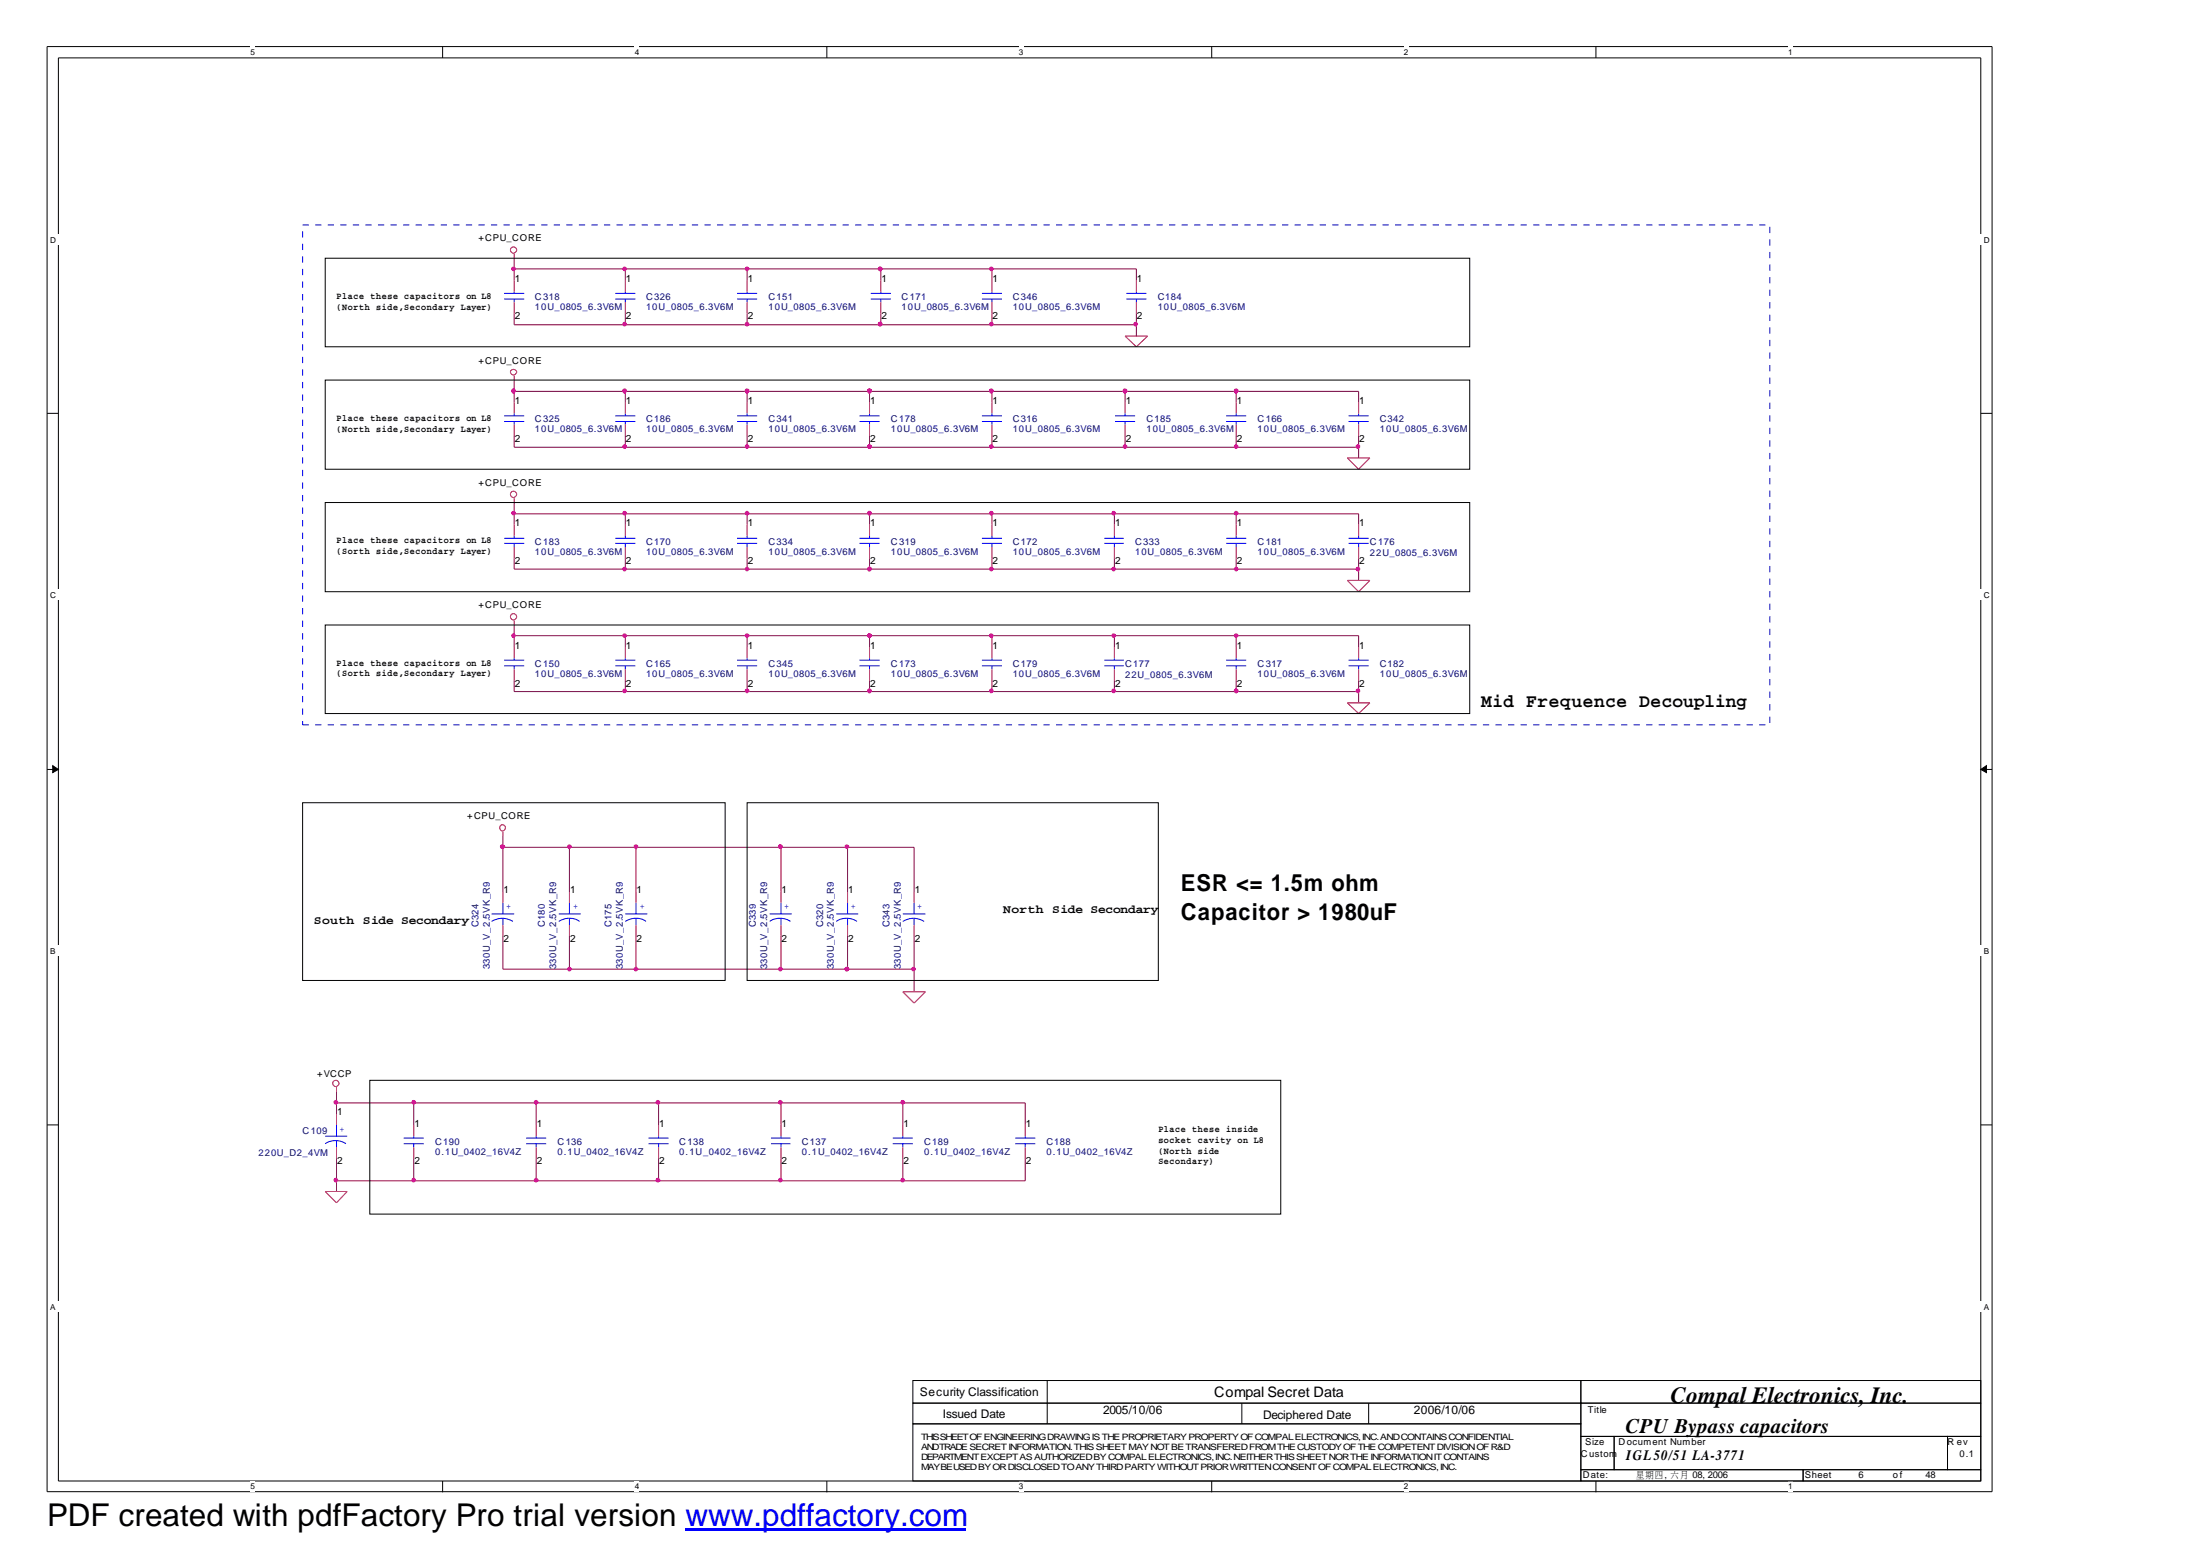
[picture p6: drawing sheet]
<svg xmlns="http://www.w3.org/2000/svg" width="297mm" height="210mm" viewBox="0 0 297 210" stroke-linecap="round" stroke-linejoin="round" font-family="sans-serif">
<path d="M6.3 6.3h262.3v194.8h-262.3zM7.9 7.8h259.2v191.9h-259.2z" fill="none" stroke="#000" stroke-width=".13"/>
<g fill="#fff">
<path d="M33.8 6.3h.6v1.3h-.6z"/>
<path d="M33.8 199.7h.6v1.3h-.6z"/>
</g>
<path d="M59.7 6.3v1.5M59.7 199.7v1.5" fill="none" stroke="#000" stroke-width=".13"/>
<g fill="#fff">
<path d="M85.6 6.3h.6v1.3h-.6z"/>
<path d="M85.6 199.7h.6v1.3h-.6z"/>
</g>
<path d="M111.5 6.3v1.5M111.5 199.7v1.5" fill="none" stroke="#000" stroke-width=".13"/>
<g fill="#fff">
<path d="M137.4 6.3h.6v1.3h-.6z"/>
<path d="M137.4 199.7h.6v1.3h-.6z"/>
</g>
<path d="M163.4 6.3v1.5M163.4 199.7v1.5" fill="none" stroke="#000" stroke-width=".13"/>
<g fill="#fff">
<path d="M189.3 6.3h.6v1.3h-.6z"/>
<path d="M189.3 199.7h.6v1.3h-.6z"/>
</g>
<path d="M215.2 6.3v1.5M215.2 199.7v1.5" fill="none" stroke="#000" stroke-width=".13"/>
<g fill="#fff">
<path d="M241.1 6.3h.6v1.3h-.6z"/>
<path d="M241.1 199.7h.6v1.3h-.6z"/>
<path d="M6.8 31.6h261.5v1.3h-261.5z"/>
<path d="M6.8 79.5h261.5v1.4h-261.5z"/>
</g>
<path d="M6.3 55.7h1.6M267.1 55.7h1.5" fill="none" stroke="#000" stroke-width=".13"/>
<path d="M6.8 127.5h261.5v1.4h-261.5z" fill="#fff"/>
<path d="M6.3 103.7h1.6M267.1 103.7h1.5" fill="none" stroke="#000" stroke-width=".13"/>
<g fill="#000" stroke="#000" stroke-width=".13">
<path d="M7.1 103.2l.8 .5-.8 .5z" fill-rule="evenodd"/>
<path d="M267.1 103.7l.8-.5v1z" fill-rule="evenodd"/>
</g>
<path d="M6.8 175.4h261.5v1.4h-261.5z" fill="#fff"/>
<g fill="none" stroke="#000" stroke-width=".13">
<path d="M43.9 34.8h154.3v12h-154.3zM43.9 51.2h154.3v12.1h-154.3zM43.9 67.7h154.3v12.1h-154.3zM43.9 84.3h154.3v11.9h-154.3zM40.8 108.2h57v24h-57zM100.8 108.2h55.4v24h-55.4zM6.3 151.7h1.6M49.9 145.6h122.8v18.1h-122.8zM267.1 151.7h1.5M123.1 186.1h90.1v3.1h-90.1zM123.1 189.2h90.1v2.8h-90.1zM123.1 192h90.1v7.7h-90.1z"/>
<path d="M141.2 186.1v5.9M167.5 189.2v2.8M184.6 189.2v2.8M213.2 186.1h53.9v3.1h-53.9zM213.2 189.2h53.9v4.4h-53.9zM213.2 193.6h4.5v4.5h-4.5zM213.2 198.1h30v1.6h-30zM217.7 193.6h44.9v4.5h-44.9zM243.2 198.1h23.9v1.6h-23.9zM262.6 193.6h4.5v4.5h-4.5z"/>
</g>
<g fill="none" stroke="#800040" stroke-width=".13">
<path d="M69.3 34.8v3M69.3 36.3h83.9v1.5M84.3 36.3v1.5M100.8 36.3v1.5M118.8 36.3v1.5M133.8 36.3v1.5M69.3 42.3v1.5h83.9M69.3 51.2v3.1M69.3 58.8v1.5h113.9M69.3 52.8h113.9v1.5M84.3 42.3v1.5M84.3 52.8v1.5"/>
<path d="M84.3 58.8v1.5M100.8 42.3v1.5M100.8 52.8v1.5M100.8 58.8v1.5M117.3 52.8v1.5M117.3 58.8v1.5M118.8 42.3v1.5M133.8 42.3v1.5M133.8 52.8v1.5M133.8 58.8v1.5M151.7 52.8v1.5M151.7 58.8v1.5"/>
<path d="M153.2 42.3v3M166.7 52.8v1.5M166.7 58.8v1.5M183.2 58.8v2.9M69.3 67.7v3M69.3 75.3v1.4h113.9M69.3 69.3h113.9v1.4M84.3 69.3v1.4M84.3 75.3v1.4M100.8 69.3v1.4M100.8 75.3v1.4M117.3 69.3v1.4"/>
<path d="M117.3 75.3v1.4M133.8 69.3v1.4M133.8 75.3v1.4M150.3 69.3v1.4M150.3 75.3v1.4M166.7 69.3v1.4M166.7 75.3v1.4M183.2 75.3v2.9M69.3 84.3v2.9M69.3 91.7v1.5h113.9M69.3 85.7h113.9v1.5M84.3 85.7v1.5"/>
<path d="M84.3 91.7v1.5M100.8 85.7v1.5M100.8 91.7v1.5M117.3 85.7v1.5M117.3 91.7v1.5M133.8 85.7v1.5M133.8 91.7v1.5M150.3 85.7v1.5M150.3 91.7v1.5M166.7 85.7v1.5M166.7 91.7v1.5M183.2 91.7v3.1"/>
<path d="M67.8 114.2h55.5v6M67.8 112.7v7.5M76.8 114.2v6M85.8 114.2v6M105.3 114.2v6M114.3 114.2v6M67.8 126.2v4.5h55.5M76.8 126.2v4.5M85.8 126.2v4.5M105.3 126.2v4.5M114.3 126.2v4.5M123.3 126.2v7.5"/>
<path d="M45.4 148.7h92.9v3M45.4 147.2v3M45.4 156.1v4.5M55.8 148.7v3M55.8 156.1v3.1M72.3 148.7v3M72.3 156.1v3.1M88.8 148.7v3M88.8 156.1v3.1M105.3 148.7v3M105.3 156.1v3.1M121.8 148.7v3"/>
<path d="M121.8 156.1v3.1M138.3 156.1v3.1h-92.9"/>
</g>
<g fill="none" stroke="#f00" stroke-width=".13">
<path d="M69.3 34.2v.6M69.3 37.8v1.5M84.3 37.8v1.5M100.8 37.8v1.5M118.8 37.8v1.5M133.8 37.8v1.5M153.2 37.8v1.5M69.3 40.7v1.6M69.3 50.6v.6M69.3 54.3v1.4M69.3 57.2v1.6M84.3 40.7v1.6"/>
<path d="M84.3 54.3v1.4M84.3 57.2v1.6M100.8 40.7v1.6M100.8 54.3v1.4M100.8 57.2v1.6M117.3 54.3v1.4M117.3 57.2v1.6M118.8 40.7v1.6M133.8 40.7v1.6M133.8 54.3v1.4M133.8 57.2v1.6M151.7 45.3h3.1l-1.6 1.5z"/>
<path d="M151.7 54.3v1.4M151.7 57.2v1.6M153.2 40.7v1.6M166.7 54.3v1.4M166.7 57.2v1.6M183.2 54.3v1.4M183.2 57.2v1.6M69.3 67.2v.5M69.3 70.7v1.5M69.3 73.8v1.5M84.3 70.7v1.5M84.3 73.8v1.5"/>
<path d="M100.8 70.7v1.5M100.8 73.8v1.5M117.3 70.7v1.5M117.3 73.8v1.5M133.8 70.7v1.5M133.8 73.8v1.5M150.3 70.7v1.5M150.3 73.8v1.5M166.7 70.7v1.5M166.7 73.8v1.5M181.7 78.2h3l-1.5 1.6zM181.7 61.7h3l-1.5 1.6z"/>
<path d="M183.2 70.7v1.5M183.2 73.8v1.5M69.3 83.7v.6M69.3 87.2v1.5M69.3 90.3v1.4M84.3 87.2v1.5M84.3 90.3v1.4M100.8 87.2v1.5M100.8 90.3v1.4M117.3 87.2v1.5M117.3 90.3v1.4M133.8 87.2v1.5"/>
<path d="M133.8 90.3v1.4M150.3 87.2v1.5M150.3 90.3v1.4M166.7 87.2v1.5M166.7 90.3v1.4M181.7 94.8h3l-1.5 1.4zM183.2 87.2v1.5M183.2 90.3v1.4M67.8 112.1v.6M67.8 120.2v1.5M67.8 124.7v1.5M76.8 120.2v1.5"/>
<path d="M76.8 124.7v1.5M85.8 120.2v1.5M85.8 124.7v1.5M105.3 120.2v1.5M105.3 124.7v1.5M114.3 120.2v1.5M114.3 124.7v1.5M121.8 133.7h3l-1.5 1.5zM123.3 120.2v1.5M123.3 124.7v1.5M45.4 146.6v.6M45.4 150.2v1.5"/>
<path d="M45.4 154.7v1.4M55.8 151.7v1.5M55.8 154.7v1.4M72.3 151.7v1.5M72.3 154.7v1.4M88.8 151.7v1.5M88.8 154.7v1.4M105.3 151.7v1.5M105.3 154.7v1.4M121.8 151.7v1.5M121.8 154.7v1.4M138.3 151.7v1.5"/>
<path d="M138.3 154.7v1.4M43.9 160.6h2.9l-1.4 1.6z"/>
<circle cx="69.3" cy="33.7" r=".42"/>
<circle cx="69.3" cy="50.2" r=".4"/>
<circle cx="69.3" cy="66.6" r=".42"/>
<circle cx="69.3" cy="83.1" r=".42"/>
<circle cx="67.8" cy="111.6" r=".4"/>
<circle cx="45.3" cy="146.1" r=".42"/>
</g>
<path d="M40.8 30.3h197.9v67.4h-197.9z" fill="none" stroke="#00f" stroke-width=".13" stroke-dasharray=".8" stroke-linecap="butt"/>
<g fill="none" stroke="#00f" stroke-width=".13">
<path d="M68 39.6h2.7M69.3 39.3v.3M83 39.6h2.7M84.3 39.3v.3M99.4 39.6h2.7M100.8 39.3v.3M117.4 39.6h2.7M118.8 39.3v.3M132.4 39.6h2.7M133.8 39.3v.3M151.9 39.6h2.7M153.2 39.3v.3"/>
<path d="M68 40.3h2.7M68 56.8h2.7M68 56.1h2.7M69.3 40.3v.4M69.3 55.7v.4M69.3 56.8v.4M83 40.3h2.7M83 56.8h2.7M83 56.1h2.7M84.3 40.3v.4M84.3 55.7v.4M84.3 56.8v.4"/>
<path d="M99.4 40.3h2.7M99.4 56.8h2.7M99.4 56.1h2.7M100.8 40.3v.4M100.8 55.7v.4M100.8 56.8v.4M115.9 56.8h2.7M115.9 56.1h2.7M117.3 55.7v.4M117.3 56.8v.4M117.4 40.3h2.7M118.8 40.3v.4"/>
<path d="M132.4 40.3h2.7M132.4 56.8h2.7M132.4 56.1h2.7M133.8 40.3v.4M133.8 55.7v.4M133.8 56.8v.4M150.4 56.8h2.7M150.4 56.1h2.7M151.7 55.7v.4M151.7 56.8v.4M151.9 40.3h2.7M153.2 40.3v.4"/>
<path d="M165.4 56.8h2.7M165.4 56.1h2.7M166.7 55.7v.4M166.7 56.8v.4M181.9 56.8h2.7M181.9 56.1h2.7M183.2 55.7v.4M183.2 56.8v.4M68 73.3h2.7M68 72.6h2.7M69.3 72.2v.4M69.3 73.3v.5"/>
<path d="M83 73.3h2.7M83 72.6h2.7M84.3 72.2v.4M84.3 73.3v.5M99.4 73.3h2.7M99.4 72.6h2.7M100.8 72.2v.4M100.8 73.3v.5M115.9 73.3h2.7M115.9 72.6h2.7M117.3 72.2v.4M117.3 73.3v.5"/>
<path d="M132.4 73.3h2.7M132.4 72.6h2.7M133.8 72.2v.4M133.8 73.3v.5M148.9 73.3h2.7M148.9 72.6h2.7M150.3 72.2v.4M150.3 73.3v.5M165.4 73.3h2.7M165.4 72.6h2.7M166.7 72.2v.4M166.7 73.3v.5"/>
<path d="M181.9 73.3h2.7M181.9 72.6h2.7M183.2 72.2v.4M183.2 73.3v.5M68 89.8h2.7M68 89h2.7M69.3 88.7v.3M69.3 89.8v.5M83 89.8h2.7M83 89h2.7M84.3 88.7v.3M84.3 89.8v.5"/>
<path d="M99.4 89.8h2.7M99.4 89h2.7M100.8 88.7v.3M100.8 89.8v.5M115.9 89.8h2.7M115.9 89h2.7M117.3 88.7v.3M117.3 89.8v.5M132.4 89.8h2.7M132.4 89h2.7M133.8 88.7v.3M133.8 89.8v.5"/>
<path d="M148.9 89.8h2.7M148.9 89h2.7M150.3 88.7v.3M150.3 89.8v.5M165.4 89.8h2.7M165.4 89h2.7M166.7 88.7v.3M166.7 89.8v.5M181.9 89.8h2.7M181.9 89h2.7M183.2 88.7v.3M183.2 89.8v.5"/>
<path d="M66.3 124.2a2.66 2.66 0 0 1 2.9 0M66.3 123.2h3M67.8 121.7v1.5M67.8 123.8v.9M75.4 124.2a2.52 2.52 0 0 1 2.7 0M75.4 123.2h2.9M76.8 121.7v1.5M76.8 123.8v.9M84.3 124.2a2.52 2.52 0 0 1 2.8 0M84.3 123.2h3M85.8 121.7v1.5M85.8 123.8v.9"/>
<path d="M103.8 124.2a2.51 2.51 0 0 1 2.8 0M103.8 123.2h3M105.3 121.7v1.5M105.3 123.8v.9M112.8 124.2a2.51 2.51 0 0 1 2.8 0M112.8 123.2h2.9M114.3 121.7v1.5M114.3 123.8v.9M121.8 124.2a2.66 2.66 0 0 1 2.8 0M121.8 123.2h3M123.3 121.7v1.5M123.3 123.8v.9"/>
<path d="M43.9 154.2a2.51 2.51 0 0 1 2.8 0M43.9 153.2h2.9M45.4 151.7v1.5M45.4 153.8v.9M54.4 154.2h2.7M54.4 153.4h2.7M55.8 153.2v.2M55.8 154.2v.5M71 154.2h2.7M71 153.4h2.7M72.3 153.2v.2M72.3 154.2v.5"/>
<path d="M87.5 154.2h2.7M87.5 153.4h2.7M88.8 153.2v.2M88.8 154.2v.5M104 154.2h2.6M104 153.4h2.6M105.3 153.2v.2M105.3 154.2v.5M120.4 154.2h2.7M120.4 153.4h2.7M121.8 153.2v.2M121.8 154.2v.5"/>
<path d="M136.9 154.2h2.7M136.9 153.4h2.7M138.3 153.2v.2M138.3 154.2v.5"/>
</g>
<g fill="#f0f" stroke="#f0f" stroke-width=".13">
<path d="M67.5 114a.29 .29 0 0 1 .4-.1 .29 .29 0 0 1 .1 .3l-.3 .2-.2-.1z" fill-rule="evenodd"/>
<path d="M76.7 113.9l.3 .1v.1l-.2 .3-.3-.3z" fill-rule="evenodd"/>
<path d="M121.5 148.5l.3-.1 .2 .2-.2 .3-.2-.1z" fill-rule="evenodd"/>
<path d="M72.1 148.5l.2-.1 .3 .2-.3 .3-.2-.1z" fill-rule="evenodd"/>
<path d="M88.5 148.5l.2-.1 .3 .2-.3 .3-.2-.1z" fill-rule="evenodd"/>
<path d="M45.2 148.4h.3l.1 .2-.3 .3-.3-.3z" fill-rule="evenodd"/>
<path d="M55.6 148.5l.2-.1 .2 .2-.2 .3-.2-.1z" fill-rule="evenodd"/>
<path d="M105 148.5l.2-.1 .3 .2-.3 .3-.1-.1z" fill-rule="evenodd"/>
<path d="M105.1 158.9h.3l.1 .2-.3 .3-.2-.3z" fill-rule="evenodd"/>
<path d="M150 93l.2-.1 .3 .2-.3 .3-.2-.1z" fill-rule="evenodd"/>
<path d="M117 76.6l.3-.1 .2 .2-.2 .3-.2-.1z" fill-rule="evenodd"/>
<path d="M76.7 130.4l.3 .1v.2l-.2 .2-.3-.2z" fill-rule="evenodd"/>
<path d="M105.1 130.4l.3 .1 .1 .2-.3 .2-.2-.2z" fill-rule="evenodd"/>
<path d="M117 85.6l.3-.2 .2 .3-.2 .3-.2-.1z" fill-rule="evenodd"/>
<path d="M84.1 60h.3l.1 .2-.3 .3-.2-.3z" fill-rule="evenodd"/>
<path d="M118.5 43.6l.2-.2 .3 .3-.3 .3-.2-.1z" fill-rule="evenodd"/>
<path d="M151.5 60.1l.2-.1 .3 .2-.3 .3-.2-.1z" fill-rule="evenodd"/>
<path d="M117 69l.3-.1 .2 .3-.2 .2-.2-.1z" fill-rule="evenodd"/>
<path d="M100.6 69h.3l.1 .2-.2 .2-.3-.2z" fill-rule="evenodd"/>
<path d="M117 69l.3-.1 .2 .3-.2 .2-.2-.1z" fill-rule="evenodd"/>
<path d="M133.5 69l.2-.1 .2 .3-.2 .2-.2-.1z" fill-rule="evenodd"/>
<path d="M88.6 158.9h.3l.1 .2-.3 .3-.2-.3z" fill-rule="evenodd"/>
<path d="M69 36.1l.3-.1 .2 .3-.2 .2-.2-.1z" fill-rule="evenodd"/>
<path d="M84 36.1l.2-.1 .3 .3-.3 .2-.1-.1z" fill-rule="evenodd"/>
<path d="M117 93l.3-.1 .2 .2-.2 .3-.2-.1z" fill-rule="evenodd"/>
<path d="M150 85.6l.2-.2 .3 .3-.3 .3-.2-.1z" fill-rule="evenodd"/>
<path d="M84 76.6l.2-.1 .3 .2-.3 .3-.1-.1z" fill-rule="evenodd"/>
<path d="M69.1 69h.3l.1 .2-.2 .2-.3-.2z" fill-rule="evenodd"/>
<path d="M84.1 69h.3l.1 .2-.3 .2-.2-.2z" fill-rule="evenodd"/>
<path d="M117 60.1l.3-.1 .2 .2-.2 .3-.2-.1z" fill-rule="evenodd"/>
<path d="M133.5 36.1l.2-.1 .2 .3-.2 .2-.2-.1z" fill-rule="evenodd"/>
<path d="M118.5 36.1l.2-.1 .3 .3-.3 .2-.2-.1z" fill-rule="evenodd"/>
<path d="M118.5 43.6l.2-.2 .3 .3-.3 .3-.2-.1z" fill-rule="evenodd"/>
<path d="M133.5 43.6l.2-.2 .2 .3-.2 .3-.2-.1z" fill-rule="evenodd"/>
<path d="M72.2 158.9h.3l.1 .2-.3 .3-.2-.3z" fill-rule="evenodd"/>
<path d="M85.5 114l.3-.1 .2 .2-.2 .3-.2-.1z" fill-rule="evenodd"/>
<path d="M150.1 69h.3l.1 .2-.3 .2-.3-.2z" fill-rule="evenodd"/>
<path d="M117 93l.3-.1 .2 .2-.2 .3-.2-.1z" fill-rule="evenodd"/>
<path d="M133.5 93l.2-.1 .2 .2-.2 .3-.2-.1z" fill-rule="evenodd"/>
<path d="M69 85.6l.3-.2 .2 .3-.2 .3-.2-.1z" fill-rule="evenodd"/>
<path d="M84 85.6l.2-.2 .3 .3-.3 .3-.1-.1z" fill-rule="evenodd"/>
<path d="M45.2 158.9h.3l.1 .2-.3 .3-.3-.3z" fill-rule="evenodd"/>
<path d="M55.7 158.9h.3v.2l-.2 .3-.3-.3z" fill-rule="evenodd"/>
<path d="M114.1 130.4l.3 .1 .1 .2-.3 .2-.2-.2z" fill-rule="evenodd"/>
<path d="M118.5 36.1l.2-.1 .3 .3-.3 .2-.2-.1z" fill-rule="evenodd"/>
<path d="M84 93l.2-.1 .3 .2-.3 .3-.1-.1z" fill-rule="evenodd"/>
<path d="M183 60h.3l.1 .2-.3 .3-.2-.3z" fill-rule="evenodd"/>
<path d="M117 85.6l.3-.2 .2 .3-.2 .3-.2-.1z" fill-rule="evenodd"/>
<path d="M133.5 85.6l.2-.2 .2 .3-.2 .3-.2-.1z" fill-rule="evenodd"/>
<path d="M121.5 159l.3-.2 .2 .3-.2 .3-.2-.1z" fill-rule="evenodd"/>
<path d="M117 76.6l.3-.1 .2 .2-.2 .3-.2-.1z" fill-rule="evenodd"/>
<path d="M117 60.1l.3-.1 .2 .2-.2 .3-.2-.1z" fill-rule="evenodd"/>
<path d="M133.5 60.1l.2-.1 .2 .2-.2 .3-.2-.1z" fill-rule="evenodd"/>
<path d="M100.5 36.1l.3-.1 .2 .3-.2 .2-.2-.1z" fill-rule="evenodd"/>
<path d="M100.5 85.6l.3-.2 .2 .3-.2 .3-.2-.1z" fill-rule="evenodd"/>
<path d="M114.1 130.4l.3 .1 .1 .2-.3 .2-.2-.2z" fill-rule="evenodd"/>
<path d="M123 130.4l.3 .1 .1 .2-.2 .2-.3-.2z" fill-rule="evenodd"/>
<path d="M133.5 76.6l.2-.1 .2 .2-.2 .3-.2-.1z" fill-rule="evenodd"/>
<path d="M150 76.6l.2-.1 .3 .2-.3 .3-.2-.1z" fill-rule="evenodd"/>
<path d="M105 114l.2-.1 .3 .2-.3 .3-.1-.1z" fill-rule="evenodd"/>
<path d="M114 114l.2-.1 .3 .2-.3 .3-.2-.1z" fill-rule="evenodd"/>
<path d="M84 43.6l.2-.2 .3 .3-.3 .3-.1-.1z" fill-rule="evenodd"/>
<path d="M85.5 130.5l.3-.1 .2 .3-.2 .2-.2-.1z" fill-rule="evenodd"/>
<path d="M166.6 60h.3l.1 .2-.3 .3-.2-.3z" fill-rule="evenodd"/>
<path d="M100.5 43.6l.3-.2 .2 .3-.2 .3-.2-.1z" fill-rule="evenodd"/>
<path d="M100.5 93l.3-.1 .2 .2-.2 .3-.2-.1z" fill-rule="evenodd"/>
<path d="M100.6 60h.3l.1 .2-.2 .3-.3-.3z" fill-rule="evenodd"/>
<path d="M100.5 76.6l.3-.1 .2 .2-.2 .3-.2-.1z" fill-rule="evenodd"/>
<path d="M166.6 69h.3l.1 .2-.3 .2-.2-.2z" fill-rule="evenodd"/>
<path d="M166.5 76.6l.2-.1 .3 .2-.3 .3-.2-.1z" fill-rule="evenodd"/>
<path d="M183 76.5h.3l.1 .2-.3 .3-.2-.3z" fill-rule="evenodd"/>
<path d="M166.5 85.6l.2-.2 .3 .3-.3 .3-.2-.1z" fill-rule="evenodd"/>
<path d="M166.5 93l.2-.1 .3 .2-.3 .3-.2-.1z" fill-rule="evenodd"/>
<path d="M183 92.9l.3 .1 .1 .1-.3 .3-.2-.3z" fill-rule="evenodd"/>
<path d="M166.5 93l.2-.1 .3 .2-.3 .3-.2-.1z" fill-rule="evenodd"/>
<path d="M105 114l.2-.1 .3 .2-.3 .3-.1-.1z" fill-rule="evenodd"/>
<path d="M152.9 43.6l.3-.2 .2 .3-.2 .3-.2-.1z" fill-rule="evenodd"/>
<circle cx="117.2" cy="52.7" r=".28"/>
<circle cx="133.7" cy="52.7" r=".28"/>
<circle cx="100.7" cy="52.7" r=".28"/>
<circle cx="151.7" cy="52.7" r=".28"/>
<circle cx="166.7" cy="52.7" r=".28"/>
<circle cx="69.2" cy="52.7" r=".28"/>
<circle cx="84.2" cy="52.7" r=".28"/>
</g>
<path d="M92.5 206.3h37.8" fill="none" stroke="#00f" stroke-width=".34"/>
<text font-size="4.2" x="6.3" y="205.7">PDF created with pdfFactory Pro trial version www.pdffactory.com</text>
<g font-size="3.1">
<text x="159.3" y="120.2">ESR &lt;= 1.5m ohm</text>
<text x="159.3" y="124">Capacitor &gt; 1980uF</text>
<text x="225.3" y="189.1">Compal Electronics, Inc.</text>
</g>
<text font-size="2.8" x="219.2" y="193.2">CPU Bypass capacitors</text>
<text font-size="2.5" x="199.7" y="95.3">Mid Frequence Decoupling</text>
<g font-size="1.9">
<text x="163.7" y="188.4">Compal Secret Data</text>
<text x="219.3" y="196.9">IGL50/51 LA-3771</text>
</g>
<g font-size="1.6">
<text x="42.3" y="124.6">South</text>
<text x="48.9" y="124.6">Side Secondary</text>
<text x="135.3" y="123">North</text>
<text x="141.9" y="123">Side Secondary</text>
<text x="124" y="188.2">Security Classification</text>
<text x="127.2" y="191.1">Issued Date</text>
<text x="148.8" y="190.7">2005/10/06</text>
<text x="170.3" y="191.3">Deciphered Date</text>
<text x="190.7" y="190.7">2006/10/06</text>
</g>
<g font-size="1.4">
<text x="69.4" y="38">1</text>
<text x="84.4" y="38">1</text>
<text x="100.8" y="38">1</text>
<text x="118.9" y="38">1</text>
<text x="133.9" y="38">1</text>
<text x="153.3" y="38">1</text>
<text x="69.4" y="43">2</text>
<text x="84.4" y="43">2</text>
<text x="100.8" y="43">2</text>
<text x="118.9" y="43">2</text>
<text x="133.9" y="43">2</text>
<text x="153.3" y="43">2</text>
<text x="69.4" y="54.5">1</text>
<text x="69.4" y="59.5">2</text>
<text x="84.4" y="54.5">1</text>
<text x="84.4" y="59.5">2</text>
<text x="100.8" y="54.5">1</text>
<text x="100.8" y="59.5">2</text>
<text x="117.3" y="54.5">1</text>
<text x="117.3" y="59.5">2</text>
<text x="133.9" y="54.5">1</text>
<text x="133.9" y="59.5">2</text>
<text x="151.8" y="54.5">1</text>
<text x="151.8" y="59.5">2</text>
<text x="166.8" y="54.5">1</text>
<text x="166.8" y="59.5">2</text>
<text x="183.3" y="54.5">1</text>
<text x="183.3" y="59.5">2</text>
<text x="69.4" y="71">1</text>
<text x="84.4" y="71">1</text>
<text x="100.8" y="71">1</text>
<text x="117.3" y="71">1</text>
<text x="133.9" y="71">1</text>
<text x="150.4" y="71">1</text>
<text x="166.8" y="71">1</text>
<text x="183.3" y="71">1</text>
<text x="69.4" y="76">2</text>
<text x="84.4" y="76">2</text>
<text x="100.8" y="76">2</text>
<text x="117.3" y="76">2</text>
<text x="133.9" y="76">2</text>
<text x="150.4" y="76">2</text>
<text x="166.8" y="76">2</text>
<text x="183.3" y="76">2</text>
<text x="69.4" y="87.5">1</text>
<text x="84.4" y="87.5">1</text>
<text x="100.8" y="87.5">1</text>
<text x="117.3" y="87.5">1</text>
<text x="133.9" y="87.5">1</text>
<text x="150.4" y="87.5">1</text>
<text x="166.8" y="87.5">1</text>
<text x="183.3" y="87.5">1</text>
<text x="69.4" y="92.6">2</text>
<text x="84.4" y="92.6">2</text>
<text x="100.8" y="92.6">2</text>
<text x="117.3" y="92.6">2</text>
<text x="133.9" y="92.6">2</text>
<text x="150.4" y="92.6">2</text>
<text x="166.8" y="92.6">2</text>
<text x="183.3" y="92.6">2</text>
<text x="67.9" y="120.4">1</text>
<text x="76.9" y="120.4">1</text>
<text x="85.9" y="120.4">1</text>
<text x="105.4" y="120.4">1</text>
<text x="114.4" y="120.4">1</text>
<text x="123.4" y="120.4">1</text>
<text x="67.9" y="127">2</text>
<text x="76.9" y="127">2</text>
<text x="85.9" y="127">2</text>
<text x="105.4" y="127">2</text>
<text x="114.4" y="127">2</text>
<text x="123.4" y="127">2</text>
<text x="45.5" y="150.4">1</text>
<text x="55.9" y="151.9">1</text>
<text x="72.4" y="151.9">1</text>
<text x="88.9" y="151.9">1</text>
<text x="105.4" y="151.9">1</text>
<text x="121.8" y="151.9">1</text>
<text x="138.3" y="151.9">1</text>
<text x="45.5" y="157">2</text>
<text x="55.9" y="157">2</text>
<text x="72.4" y="157">2</text>
<text x="88.9" y="157">2</text>
<text x="105.4" y="157">2</text>
<text x="121.8" y="157">2</text>
<text x="138.3" y="157">2</text>
</g>
<g font-size="1.3">
<text x="64.5" y="32.5">+CPU_CORE</text>
<text x="45.4" y="40.3">Place these capacitors on L8</text>
<text x="45.4" y="41.8">(North side,Secondary Layer)</text>
<text x="64.5" y="49">+CPU_CORE</text>
<text x="45.4" y="56.7">Place these capacitors on L8</text>
<text x="45.4" y="58.2">(North side,Secondary Layer)</text>
<text x="64.5" y="65.5">+CPU_CORE</text>
<text x="45.4" y="73.3">Place these capacitors on L8</text>
<text x="45.4" y="74.7">(Sorth side,Secondary Layer)</text>
<text x="64.5" y="82">+CPU_CORE</text>
<text x="45.4" y="89.8">Place these capacitors on L8</text>
<text x="45.4" y="91.2">(Sorth side,Secondary Layer)</text>
<text x="63" y="110.4">+CPU_CORE</text>
<text x="42.8" y="145.2">+VCCP</text>
<text x="156.2" y="152.7">Place these inside</text>
<text x="156.2" y="154.1">socket cavity on L8</text>
<text x="156.2" y="155.5">(North side</text>
<text x="156.2" y="157">Secondary)</text>
<text x="214.1" y="190.4">Title</text>
<text x="213.2" y="196.4">Custom</text>
<text x="213.8" y="194.8">Size</text>
<text x="218.3" y="194.8">Document Number</text>
<text x="262.6" y="194.8">R ev</text>
<text x="264.2" y="196.4">0.1</text>
<text x="213.4" y="199.3">Date:</text>
<text x="220.6" y="199.3">星, 六</text>
<text x="221.9" y="199.3">期</text>
<text x="223.2" y="199.3">四月 2006</text>
<text x="228.3" y="199.3">08,</text>
<text x="243.4" y="199.3">Sheet</text>
<text x="250.6" y="199.3">6</text>
<text x="255.3" y="199.3">o f</text>
<text x="259.7" y="199.3">48</text>
</g>
<g font-size="1.3" fill="#000080">
<text x="72.1" y="40.5">C318</text>
<text x="72.1" y="41.8">10U_0805_6.3V6M</text>
<text x="87.1" y="40.5">C326</text>
<text x="87.1" y="41.8">10U_0805_6.3V6M</text>
<text x="103.6" y="40.5">C151</text>
<text x="103.6" y="41.8">10U_0805_6.3V6M</text>
<text x="121.6" y="40.5">C171</text>
<text x="121.6" y="41.8">10U_0805_6.3V6M</text>
<text x="136.6" y="40.5">C346</text>
<text x="136.6" y="41.8">10U_0805_6.3V6M</text>
<text x="156.1" y="40.5">C184</text>
<text x="156.1" y="41.8">10U_0805_6.3V6M</text>
<text x="72.1" y="56.9">C325</text>
<text x="72.1" y="58.3">10U_0805_6.3V6M</text>
<text x="87.1" y="56.9">C186</text>
<text x="87.1" y="58.3">10U_0805_6.3V6M</text>
<text x="103.6" y="56.9">C341</text>
<text x="103.6" y="58.3">10U_0805_6.3V6M</text>
<text x="120.1" y="56.9">C178</text>
<text x="120.1" y="58.3">10U_0805_6.3V6M</text>
<text x="136.6" y="56.9">C316</text>
<text x="136.6" y="58.3">10U_0805_6.3V6M</text>
<text x="154.6" y="56.9">C185</text>
<text x="154.6" y="58.3">10U_0805_6.3V6M</text>
<text x="169.6" y="56.9">C166</text>
<text x="169.6" y="58.3">10U_0805_6.3V6M</text>
<text x="186.1" y="56.9">C342</text>
<text x="186.1" y="58.3">10U_0805_6.3V6M</text>
<text x="72.1" y="73.4">C183</text>
<text x="72.1" y="74.8">10U_0805_6.3V6M</text>
<text x="87.1" y="73.4">C170</text>
<text x="87.1" y="74.8">10U_0805_6.3V6M</text>
<text x="103.6" y="73.4">C334</text>
<text x="103.6" y="74.8">10U_0805_6.3V6M</text>
<text x="120.1" y="73.4">C319</text>
<text x="120.1" y="74.8">10U_0805_6.3V6M</text>
<text x="136.6" y="73.4">C172</text>
<text x="136.6" y="74.8">10U_0805_6.3V6M</text>
<text x="153.1" y="73.4">C333</text>
<text x="153.1" y="74.8">10U_0805_6.3V6M</text>
<text x="169.6" y="73.4">C181</text>
<text x="169.6" y="74.8">10U_0805_6.3V6M</text>
<text x="184.7" y="73.4">C176</text>
<text x="184.7" y="74.9">22U_0805_6.3V6M</text>
<text x="72.1" y="89.9">C150</text>
<text x="87.1" y="89.9">C165</text>
<text x="103.6" y="89.9">C345</text>
<text x="120.1" y="89.9">C173</text>
<text x="136.6" y="89.9">C179</text>
<text x="151.7" y="89.9">C177</text>
<text x="169.6" y="89.9">C317</text>
<text x="186.1" y="89.9">C182</text>
<text x="72.1" y="91.3">10U_0805_6.3V6M</text>
<text x="87.1" y="91.3">10U_0805_6.3V6M</text>
<text x="103.6" y="91.3">10U_0805_6.3V6M</text>
<text x="120.1" y="91.3">10U_0805_6.3V6M</text>
<text x="136.6" y="91.3">10U_0805_6.3V6M</text>
<text x="151.7" y="91.5">22U_0805_6.3V6M</text>
<text x="169.6" y="91.3">10U_0805_6.3V6M</text>
<text x="186.1" y="91.3">10U_0805_6.3V6M</text>
<text x="64.5" y="125" transform="rotate(-90 64.5 125)">C324</text>
<text x="73.5" y="125" transform="rotate(-90 73.5 125)">C180</text>
<text x="82.5" y="125" transform="rotate(-90 82.5 125)">C175</text>
<text x="101.9" y="125" transform="rotate(-90 101.9 125)">C339</text>
<text x="111" y="125" transform="rotate(-90 111 125)">C320</text>
<text x="120" y="125" transform="rotate(-90 120 125)">C343</text>
<text x="66" y="130.7" transform="rotate(-90 66 130.7)">330U</text>
<text x="66" y="127.4" transform="rotate(-90 66 127.4)">_V_2.5VK_R9</text>
<text x="75" y="130.7" transform="rotate(-90 75 130.7)">330U</text>
<text x="75" y="127.4" transform="rotate(-90 75 127.4)">_V_2.5VK_R9</text>
<text x="84" y="130.7" transform="rotate(-90 84 130.7)">330U</text>
<text x="84" y="127.4" transform="rotate(-90 84 127.4)">_V_2.5VK_R9</text>
<text x="103.5" y="130.7" transform="rotate(-90 103.5 130.7)">330U</text>
<text x="103.5" y="127.4" transform="rotate(-90 103.5 127.4)">_V_2.5VK_R9</text>
<text x="112.4" y="130.7" transform="rotate(-90 112.4 130.7)">330U</text>
<text x="112.4" y="127.4" transform="rotate(-90 112.4 127.4)">_V_2.5VK_R9</text>
<text x="121.5" y="130.7" transform="rotate(-90 121.5 130.7)">330U</text>
<text x="121.5" y="127.4" transform="rotate(-90 121.5 127.4)">_V_2.5VK_R9</text>
<text x="34.9" y="155.9">220U_D2_4VM</text>
<text x="40.8" y="152.8">C109</text>
<text x="58.7" y="154.4">C190</text>
<text x="58.7" y="155.7">0.1U_0402_16V4Z</text>
<text x="75.2" y="154.4">C136</text>
<text x="75.2" y="155.7">0.1U_0402_16V4Z</text>
<text x="91.6" y="154.4">C138</text>
<text x="91.6" y="155.7">0.1U_0402_16V4Z</text>
<text x="108.1" y="154.4">C137</text>
<text x="108.1" y="155.7">0.1U_0402_16V4Z</text>
<text x="124.6" y="154.4">C189</text>
<text x="124.6" y="155.7">0.1U_0402_16V4Z</text>
<text x="141.1" y="154.4">C188</text>
<text x="141.1" y="155.7">0.1U_0402_16V4Z</text>
</g>
<g font-size="1.3" fill="#00f">
<text x="68.2" y="122.6">+</text>
<text x="77.3" y="122.6">+</text>
<text x="86.3" y="122.6">+</text>
<text x="105.7" y="122.6">+</text>
<text x="114.7" y="122.6">+</text>
<text x="123.7" y="122.6">+</text>
<text x="45.8" y="152.6">+</text>
</g>
<g font-size="1.2">
<text x="124.2" y="194.2">THISSHEETOFENGINEERINGDRAWINGISTHEPROPRIETARYPROPERTYOFCOMPALELECTRONICS, INC.ANDCONTAINSCONFIDENTIAL</text>
<text x="124.2" y="195.5">ANDTRADESECRETINFORMATION.THISSHEETMAYNOTBETRANSFEREDFROMTHECUSTODYOFTHECOMPETENTDIVISIONOFR&amp;D</text>
<text x="124.2" y="196.9">DEPARTMENTEXCEPTASAUTHORIZEDBYCOMPALELECTRONICS, INC.NEITHERTHISSHEETNORTHEINFORMATIONITCONTAINS</text>
<text x="124.2" y="198.2">MAYBEUSEDBYORDISCLOSEDTOANYTHIRDPARTYWITHOUTPRIORWRITTENCONSENTOFCOMPALELECTRONICS, INC.</text>
</g>
<g font-size="1.1">
<text x="33.8" y="7.4">5</text>
<text x="85.6" y="7.4">4</text>
<text x="137.4" y="7.4">3</text>
<text x="189.3" y="7.4">2</text>
<text x="241.1" y="7.4">1</text>
<text x="6.8" y="32.7">D</text>
<text x="267.5" y="32.7">D</text>
<text x="6.8" y="80.6">C</text>
<text x="267.5" y="80.6">C</text>
<text x="6.8" y="128.6">B</text>
<text x="267.5" y="128.6">B</text>
<text x="6.8" y="176.5">A</text>
<text x="267.5" y="176.5">A</text>
<text x="33.8" y="200.8">5</text>
<text x="85.6" y="200.8">4</text>
<text x="137.4" y="200.8">3</text>
<text x="189.3" y="200.8">2</text>
<text x="241.1" y="200.8">1</text>
</g>
</svg>
